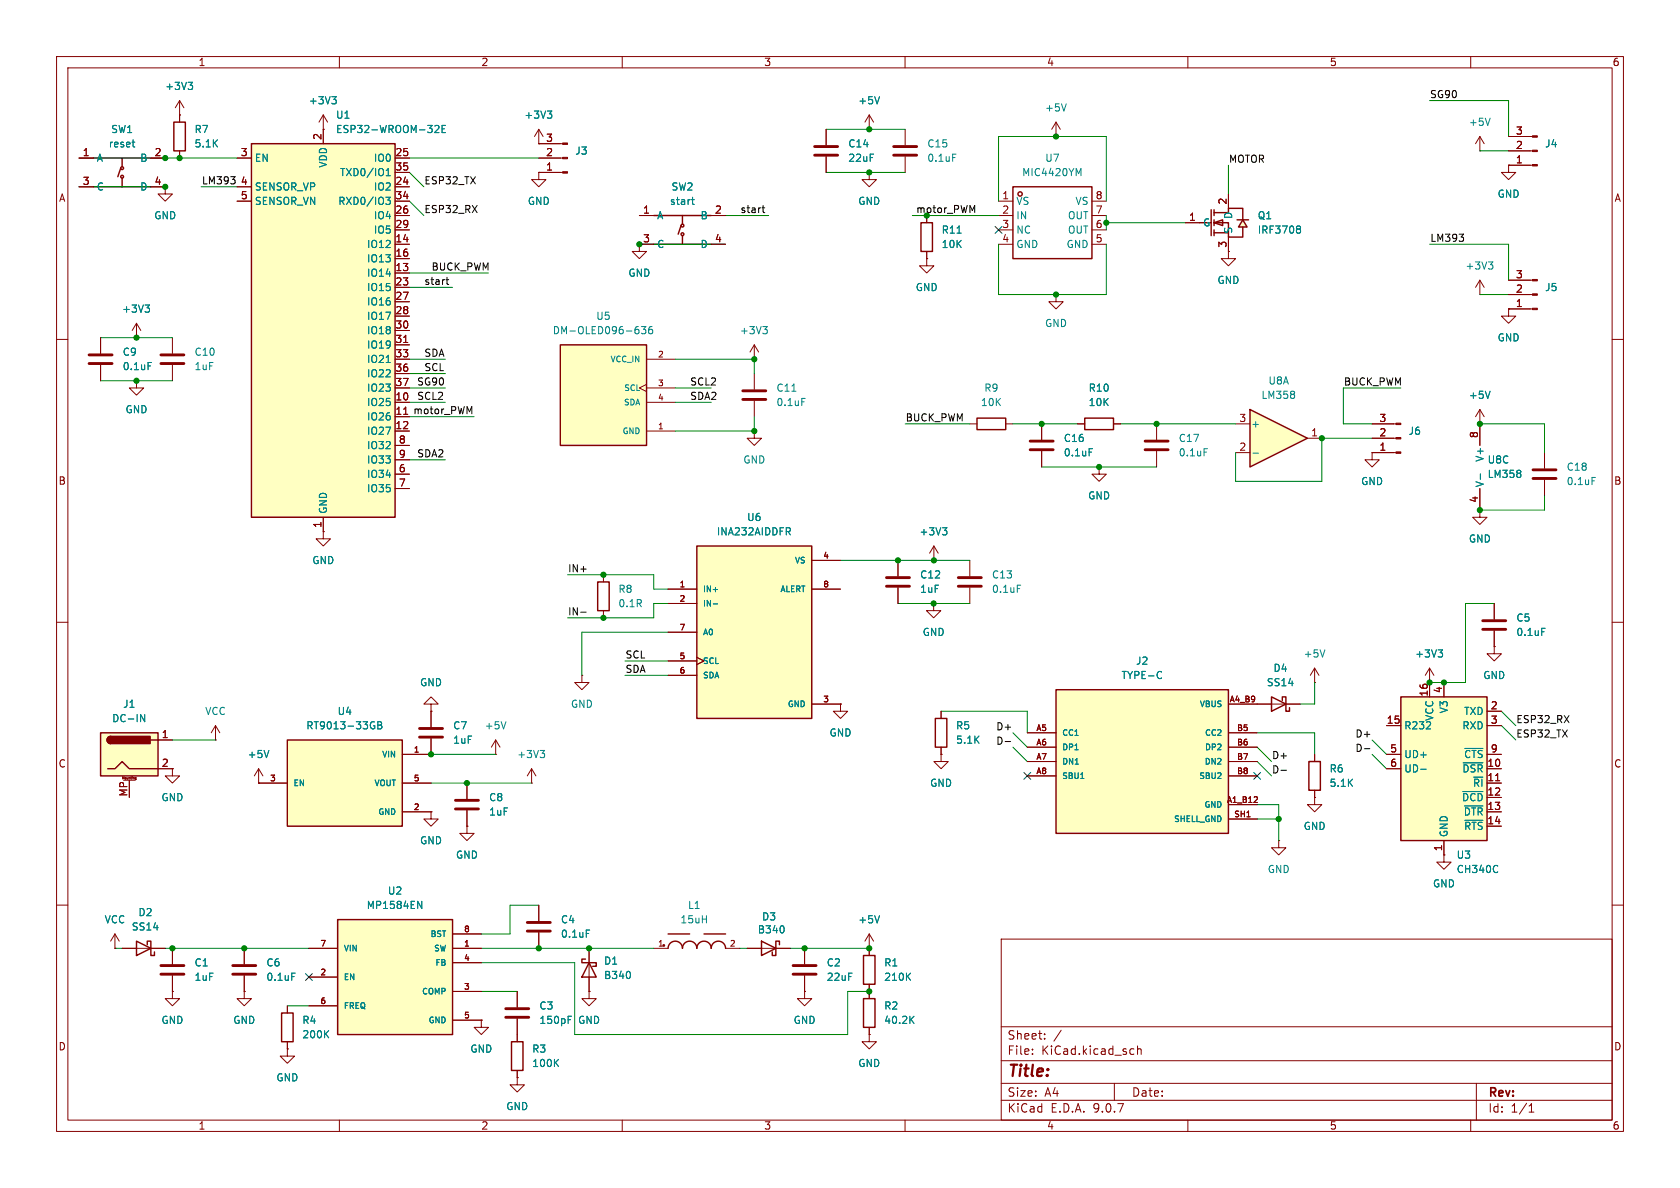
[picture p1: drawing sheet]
<svg xmlns="http://www.w3.org/2000/svg" width="297mm" height="210mm" viewBox="0 0 297 210" stroke-linecap="round" stroke-linejoin="round" font-family="sans-serif">
<path d="M0 0h297v210h-297z" fill="#fff" stroke="#fff" stroke-width=".18"/>
<g fill="none" stroke="#840000" stroke-width=".18">
<path d="M10 10h277v190h-277zM12 12h273v186h-273zM60 10v2M110 10v2M160 10v2M210 10v2M260 10v2M261.6 52.1h.1M261.6 49.5l-.7 1.3M261.6 49.5l.8 1.3M261.6 49.5v2.6M266.7 54.6v1.3h1.3l-1.3 1.3-1.3-1.3h1.3"/>
<path d="M266.7 54.6h.1M266.7 54.6h4.2M266.7 52.1h4.2M266.7 49.5h4.2M10 60h2M285 60h2M165.1 99.1h.1M165.1 96.5l-.8 1.3M165.1 96.5l.8 1.3M165.1 96.5v2.6M10 110h2M285 110h2"/>
<path d="M82.5 138.4v2.8M87.6 133.4h.1M87.6 130.8l-.7 1.3M87.6 130.8l.8 1.3M87.6 130.8v2.6M82.5 146.1v1.2h1.3l-1.3 1.3-1.2-1.3h1.2M82.5 146.1h.1M82.5 143.3v2.8M10 160h2M177 166h108v32h-108zM285 160h2M60 198v2"/>
<path d="M110 198v2M160 198v2M177 194.5h108M177 191.5h108M177 187.5h108M177 181.5h108M182.5 186.3v.1M182.5 185.5v.1M184.7 183.6v.1M184.7 182.8v.1M187.6 182.1l-1.3 2M197 191.5v3"/>
<path d="M200 185.4l.5 .1M200.5 186.3l-.5 .1M201.1 185.5l.2-.1 .4 .1v.9M201.1 184.9v1.5M210 198v2M260 198v2M261 191.5v6.5M270.3 196.6h.9M270.3 195.5l.4-.4v1.5"/>
</g>
<path d="M80.5 141.5h4.1M80.5 143h4.1" fill="none" stroke="#840000" stroke-width=".51"/>
<path d="M263.1 46.3h.8l-.4 .5M263.7 46.8l.2 .2v.3l-.2 .3M166.6 93.3h.8l-.4 .5M167.2 93.8l.2 .2v.3l-.2 .3M89.4 127.6l-.4 1.2" fill="none" stroke="#008484" stroke-width=".18"/>
<g fill="#840000" stroke="#840000" stroke-width=".18">
<path d="M270.9 54.5h.9v.2h-.9z"/>
<path d="M270.9 51.9h.9v.3h-.9z"/>
<path d="M270.9 49.4h.9v.3h-.9z"/>
</g>
<path d="M59.7 162.6h20.3v20.3h-20.3z" fill="#ffffc2"/>
<path d="M59.7 162.6h20.3v20.3h-20.3z" fill="none" stroke="#840000" stroke-width=".25"/>
<g fill="none" stroke="#840000" stroke-width=".18">
<path d="M204.5 74.9v2.8M204.5 79.8v2.8M194.3 82.6v1.2h1.3l-1.3 1.3-1.3-1.3h1.3M194.3 82.6h.1M54.6 167.6h5.1M54.6 172.7h5.1M54.6 177.8h5.1M80 167.6h5.1M80 165.1h5.1M80 170.2h5.1M80 175.3h5.1M80 180.3h5.1"/>
<path d="M85.1 180.3v1.3h1.3l-1.3 1.3-1.3-1.3h1.3M85.1 180.3h.1"/>
</g>
<path d="M212.9 79.3h.6M73.8 159.3l.8 1.3v-1.3" fill="none" stroke="#008484" stroke-width=".18"/>
<path d="M202.4 78h4.1M202.4 79.5h4.1" fill="none" stroke="#840000" stroke-width=".51"/>
<path d="M221 72.4l10.1 5.1-10.1 5.1z" fill="#ffffc2"/>
<path d="M221 72.4l10.1 5.1-10.1 5.1z" fill="none" stroke="#840000" stroke-width=".25"/>
<path d="M218.4 74.9h2.6M231.1 77.5h2.6M218.4 80h2.6" fill="none" stroke="#840000" stroke-width=".18"/>
<path d="M228.8 69.3v.3M228.8 69.8v.5M221.5 80.1h1" fill="none" stroke="#008484" stroke-width=".18"/>
<g fill="#ffffc2">
<path d="M214.6 39.4l1.5-.5v1z"/>
<path d="M219.7 38.9l.8 1.2h-1.5z"/>
</g>
<path d="M214.1 37.1v4.6M214.6 37.6h2.6v-.8h2.5v2.1M214.6 39.4l1.5-.5v1zM214.6 39.4h2.6v2.5h2.5v-1.8M214.6 37.1v1M214.6 38.9v1M218.7 38.9h2M219.7 38.9l.8 1.2h-1.5zM214.6 40.6v1.1M214.6 41.2h2.6" fill="none" stroke="#840000" stroke-width=".25"/>
<path d="M209.5 39.4h2.6M217.2 34.3v2.5M217.2 44.5v1.2h1.2l-1.2 1.3-1.3-1.3h1.3M217.2 44.5h.1M217.2 41.9v2.6M38.1 130.8h.1M38.1 128.3l-.8 1.2M38.1 128.3l.8 1.2M38.1 128.3v2.5" fill="none" stroke="#840000" stroke-width=".18"/>
<path d="M229.4 39.9h.3l.2 .3-.2 .3M229.4 40.5h.3M229.7 40.5l.2 .2v.3l-.1 .2h-.4" fill="none" stroke="#008484" stroke-width=".18"/>
<path d="M186.7 121.9h30.5v25.4h-30.5z" fill="#ffffc2"/>
<path d="M186.7 121.9h30.5v25.4h-30.5z" fill="none" stroke="#840000" stroke-width=".25"/>
<g fill="none" stroke="#840000" stroke-width=".18">
<path d="M181.6 129.5h5.1M181.6 132.1h5.1M181.6 134.6h5.1M181.6 137.2h5.1M217.2 129.5h5M217.2 132.1h5M217.2 134.6h5M217.2 137.2h5M217.2 124.5h5M217.2 142.2h5M217.2 144.8h5M221.7 141.9h.6"/>
<path d="M222.2 140.9v.4"/>
</g>
<path d="M205.1 118.7l.2 .1M205.3 119.8l-.2 .2M191 137.6h.6" fill="none" stroke="#008484" stroke-width=".18"/>
<path d="M17.8 129.5h10.1v7.7h-10.1z" fill="#ffffc2"/>
<path d="M172.7 73.9h5.1v2h-5.1zM191.8 73.9h5v2h-5zM17.8 129.5h10.1v7.7h-10.1zM19 135.9h1.3l1.3-1.3 1.3 1.3h5M19.6 130.2a.64 .64 0 0 0-.7 .6 .64 .64 0 0 0 .7 .6M26.7 130.8h1.2M165.4 127h2v5.1h-2zM231.4 134.6h2v5.1h-2zM24.1 166.4l2.6 1.2-2.6 1.3zM26 167v-.6h.7v2.5h.6v-.6M49.8 179.1h2v5.1h-2z" fill="none" stroke="#840000" stroke-width=".25"/>
<g fill="#840000" stroke="#840000" stroke-width=".25">
<path d="M19.1 130.4l.5-.2v1.2a.63 .63 0 0 1-.6-.3 .63 .63 0 0 1 .1-.7z"/>
<path d="M19.6 130.2h6.9v1.2h-6.9z"/>
</g>
<g fill="none" stroke="#840000" stroke-width=".18">
<path d="M29.2 33v1.3h1.3l-1.3 1.3-1.3-1.3h1.3M29.2 33h.1M261.6 26.7h.1M261.6 24.1l-.7 1.3M261.6 24.1l.8 1.3M261.6 24.1v2.6M266.7 29.2v1.3h1.3l-1.3 1.3-1.3-1.3h1.3M266.7 29.2h.1M266.7 29.2h4.2M266.7 26.7h4.2M266.7 24.1h4.2M171.4 74.9h1.3"/>
<path d="M177.8 74.9h1.3M184.1 74.9v2.8M184.1 79.8v2.8M190.5 74.9h1.3M196.8 74.9h1.3M261.6 74.9v3.8M158.7 99.1v2.8M171.4 99.1v2.8M261.6 90.2v1.2h1.3l-1.3 1.3-1.3-1.3h1.3M261.6 90.2h.1M261.6 86.4v3.8M273 80v2.8"/>
<path d="M273 84.8v2.8M158.7 103.9v2.8M165.1 106.7v1.3h1.2l-1.2 1.2-1.3-1.2h1.3M165.1 106.7h.1M171.4 103.9v2.8M21.7 137.7v-.4l.1 .3 .1-.3v.4M21.8 137.9h2.1M22.9 137.9v3.1M23.1 137.3v.4M23.4 137.3h.1M23.4 137.3v.1M24 137.7h-.1v-.2h.1v.3h-.1"/>
<path d="M27.9 130.8h2.6M27.9 135.9h2.6M30.5 135.9v1.3h1.2l-1.2 1.2-1.3-1.2h1.3M30.5 135.9h.1M45.7 138.4h.1M45.7 135.9l-.7 1.3M45.7 135.9l.8 1.3M45.7 135.9v2.5M148.6 124.5v1.2h1.3l-1.3 1.3-1.3-1.3h1.3M148.6 124.5h.1M166.4 133.4v1.2h1.2l-1.2 1.3-1.3-1.3h1.3M166.4 133.4h.1"/>
<path d="M166.4 125.7v1.3M166.4 132.1v1.3M232.4 133.4v1.2M232.4 139.7v1.3M232.4 141v1.2h1.3l-1.3 1.3-1.3-1.3h1.3M232.4 141h.1M20.3 167.6h.1M20.3 165.1l-.7 1.3M20.3 165.1l.8 1.3M20.3 165.1v2.5M21.6 167.6h7.6M43.2 175.3v1.2h1.2l-1.2 1.3-1.3-1.3h1.3"/>
<path d="M43.2 175.3h.1M43.2 167.6v2.8M43.2 172.5v2.8M50.8 177.8v1.3M50.8 185.4v1.3h1.3l-1.3 1.3-1.3-1.3h1.3M50.8 185.4h.1M50.8 184.2v1.2"/>
</g>
<path d="M263.4 20.9l-.4 1.3M192.5 79.3h.7M261.7 83.8v.9M268.8 83.3v.3M268.8 83.8v.5M281.4 84.4h.7M179.8 103.4h.7M24.9 126.3l.7 1.3v-1.3M47.5 132.7l-.4 1.2M51.6 172h.6M57.6 182.7l.5 .8M58.1 182.2l-.7 .7" fill="none" stroke="#008484" stroke-width=".18"/>
<path d="M182.1 78h4.1M182.1 79.5h4.1M271 83.1h4.1M271 84.6h4.1M156.7 102.1h4.1M156.7 103.6h4.1M169.4 102.1h4.1M169.4 103.6h4.1M41.1 170.7h4.1M41.1 172.2h4.1" fill="none" stroke="#840000" stroke-width=".51"/>
<g fill="#840000" stroke="#840000" stroke-width=".18">
<path d="M270.9 29.1h.9v.2h-.9z"/>
<path d="M270.9 26.5h.9v.3h-.9z"/>
<path d="M270.9 24h.9v.3h-.9z"/>
</g>
<path d="M50.8 130.8h20.3v15.3h-20.3z" fill="#ffffc2"/>
<path d="M50.8 130.8h20.3v15.3h-20.3z" fill="none" stroke="#840000" stroke-width=".25"/>
<path d="M45.7 138.4h5.1M71.1 138.4h5.1M71.1 133.4h5.1M71.1 143.5h5.1M255.3 151.1v1.3h1.2l-1.2 1.3-1.3-1.3h1.3M255.3 151.1h.1" fill="none" stroke="#840000" stroke-width=".18"/>
<path d="M65.9 127.6h.3M66 128.3h.3v.4l-.4 .1M66.8 127.6h.4l.3 .2-.3 .4 .3 .1v.3l-.2 .2h-.5zM66.8 128.2h.4" fill="none" stroke="#008484" stroke-width=".18"/>
<path d="M247.6 123.2h15.3v25.4h-15.3z" fill="#ffffc2"/>
<g fill="none" stroke="#840000" stroke-width=".25">
<path d="M16.5 27.9h10.2M16.5 33h10.2M21.3 29.7l-.5 1.5M21.6 27.9v1.6M21.6 31.5v1.5M224.8 123.2l2.5 1.3-2.5 1.2zM226.7 123.8v-.6h.6v2.5h.7v-.6M247.6 123.2h15.3v25.4h-15.3z"/>
<circle cx="21.6" cy="29.7" r=".25"/>
<circle cx="21.6" cy="31.2" r=".25"/>
</g>
<g fill="none" stroke="#840000" stroke-width=".18">
<path d="M14 27.9h2.5M14 33h2.5M26.7 27.9h2.5M26.7 33h2.5M95.2 25.4h.1M95.2 30.5v1.3h1.3l-1.3 1.2-1.2-1.2h1.2M95.2 30.5h.1M95.2 27.9h4.3M95.2 22.9l-.7 1.2M95.2 22.9l.8 1.2M95.2 22.9v2.5M95.2 30.5h4.3"/>
<path d="M95.2 25.4h4.3M17.8 59.7v2.8M24.1 59.7h.1M24.1 57.2l-.7 1.2M24.1 57.2l.8 1.2M24.1 57.2v2.5M17.8 64.5v2.8M261.6 74.9h.1M261.6 72.4l-.7 1.3M261.6 72.4l.8 1.3M261.6 72.4v2.5M232.4 118.1l-.8 1.3"/>
<path d="M232.4 118.1l.8 1.3M232.4 118.1v2.6M76.2 125.7v2.8M76.2 130.6v2.8M222.2 124.5h7.7M232.4 120.7h.1M245.1 128.3h2.5M245.1 133.4h2.5M245.1 135.9h2.5M252.7 120.7v2.5M255.3 120.7v2.5M262.9 128.3h2.5"/>
<path d="M262.9 133.4h2.5M262.9 135.9h2.5M262.9 125.7h2.5M262.9 138.4h2.5M264.4 138h.7M255.3 148.6v2.5M262.9 141h2.5M262.9 143.5h2.5M262.9 146.1h2.5M30.5 175.3v1.2h1.2l-1.2 1.3-1.3-1.3h1.3M30.5 175.3h.1M30.5 167.6v2.8"/>
<path d="M30.5 172.5v2.8"/>
</g>
<g fill="none" stroke="#008484" stroke-width=".18">
<path d="M96.8 19.6h.7l-.4 .5M23.3 25.1h.5M23.6 25.9l.2 .1M97.3 20.1l.2 .3v.3l-.2 .2M25.6 53.9h.8l-.4 .5M26.2 54.4l.2 .2v.3l-.2 .3M26.2 64.1h.6M263.4 69.2l-.4 1.2M234.2 114.9l-.4 1.2M251.2 136h.9M258.6 139.9h3.6M258.7 134.8h3.5"/>
<path d="M259 132.3h3.2M258.9 142.5h3.3M259 145h3.2M264.7 153l.1 .1M264.8 154.1l-.1 .1"/>
</g>
<path d="M15.7 62.7h4.1M15.7 64.3h4.1M74.2 128.8h4M74.2 130.3h4M28.4 170.7h4.1M28.4 172.2h4.1" fill="none" stroke="#840000" stroke-width=".51"/>
<g fill="#840000" stroke="#840000" stroke-width=".18">
<path d="M99.5 30.4h.8v.2h-.8z"/>
<path d="M99.5 27.8h.8v.3h-.8z"/>
<path d="M99.5 25.3h.8v.2h-.8z"/>
</g>
<path d="M44.4 25.4h25.4v66h-25.4z" fill="#ffffc2"/>
<g fill="none" stroke="#840000" stroke-width=".25">
<path d="M30.7 21.6h2.1v5.1h-2.1zM44.4 25.4h25.4v66h-25.4zM115.6 38.1h10.1M120.4 39.9l-.5 1.5M120.6 38.1v1.5M179.1 33h13.9v12.7h-13.9zM115.6 43.2h10.1M120.6 41.7v1.5M103.5 169.5h-.6v.7h2.5v.6h-.6M104.1 170.2l1.3 2.5h-2.5zM118.1 167.6a1.27 1.27 0 0 1 1.3-1.2 1.27 1.27 0 0 1 1.2 1.2 1.27 1.27 0 0 1 1.3-1.2 1.27 1.27 0 0 1 1.3 1.2 1.27 1.27 0 0 1 1.3-1.2 1.27 1.27 0 0 1 1.2 1.2 1.27 1.27 0 0 1 1.3-1.2 1.27 1.27 0 0 1 1.3 1.2M118.1 165.1h3.8"/>
<path d="M124.5 165.1h3.8M134.6 166.4l2.6 1.2-2.6 1.3zM137.8 167v-.6h-.6v2.5h-.7v-.6M152.7 168.9h2v5.1h-2zM152.7 176.5h2v5.1h-2zM90.4 184.2h2.1v5h-2.1z"/>
<circle cx="120.6" cy="39.9" r=".25"/>
<circle cx="180.3" cy="34.3" r=".38"/>
<circle cx="120.6" cy="41.4" r=".25"/>
<circle cx="117.3" cy="167.1" r=".13"/>
</g>
<g fill="none" stroke="#840000" stroke-width=".18">
<path d="M31.7 17.8v3.8M31.7 17.8l-.7 1.3M31.7 17.8l.8 1.3M31.7 20.3h.1M31.7 26.7v1.2M41.9 27.9h2.5M41.9 33h2.5M41.9 35.6h2.5M57.1 22.9h.1M57.1 20.3v5.1M57.1 20.3l-.7 1.3M57.1 20.3l.8 1.3"/>
<path d="M69.8 27.9h2.6M69.8 33h2.6M69.8 35.6h2.6M69.8 30.5h2.6M69.8 38.1h2.6M113 38.1h2.6M125.7 38.1h2.6M146 22.9v2.8M146 27.7v2.8M153.7 22.9h.1M153.7 20.3v2.6M153.7 20.3l-.8 1.3"/>
<path d="M153.7 20.3l.7 1.3M160 22.9v2.8M160 27.7v2.8M176.5 35.6h2.6M176.5 38.1h2.6M186.7 24.1h.1M186.7 21.6l-.8 1.3M186.7 21.6l.8 1.3M186.7 21.6v2.5M193 35.6h2.6M193 38.1h2.6M30.5 59.7v2.8"/>
<path d="M69.8 40.6h2.6M69.8 43.2h2.6M69.8 45.7h2.6M69.8 48.3h2.6M69.8 50.8h2.6M69.8 53.3h2.6M69.8 55.9h2.6M69.8 58.4h2.6M113 43.2v1.3h1.3l-1.3 1.2-1.2-1.2h1.2M113 43.2h.1M113 43.2h2.6M125.7 43.2h2.6"/>
<path d="M176.5 40.6h2.6M176.5 43.2h2.6M186.7 52.1v1.2h1.3l-1.3 1.3-1.3-1.3h1.3M186.7 52.1h.1M193 40.6h2.6M193 43.2h2.6M24.1 67.3v1.3h1.3l-1.3 1.3-1.2-1.3h1.2M24.1 67.3h.1M30.5 64.5v2.8M69.8 61h2.6M69.8 63.5h2.6M69.8 66h2.6"/>
<path d="M69.8 68.6h2.6M69.8 71.1h2.6M69.8 76.2h2.6M69.8 78.7h2.6M71.4 60.5h.7M57.1 94v1.3h1.3l-1.3 1.2-1.2-1.2h1.2M57.1 94h.1M57.1 91.4v2.6M69.8 81.3h2.6M69.8 83.8h2.6M69.8 86.4h2.6M252.7 118.1l-.7 1.3"/>
<path d="M252.7 118.1l.8 1.3M252.7 118.1v2.6M264.2 114.3v1.3h1.2l-1.2 1.2-1.3-1.2h1.3M264.2 114.3h.1M264.2 106.7v2.8M264.2 111.5v2.8M252.7 120.7h.1M226.1 148.6v1.3h1.2l-1.2 1.2-1.3-1.2h1.3M226.1 148.6h.1M91.4 175.3v2.8M95.2 160v2.8M95.2 164.8v2.8"/>
<path d="M104.1 175.3v1.2h1.3l-1.3 1.3-1.2-1.3h1.2M104.1 175.3h.1M104.1 167.6v7.7M115.6 167.6h2.5M128.3 167.6h2.5M132.1 167.6h7.6M142.2 175.3v1.2h1.3l-1.3 1.3-1.2-1.3h1.2M142.2 175.3h.1M142.2 167.6v2.8M142.2 172.5v2.8M153.7 167.6h.1M153.7 165.1l-.8 1.3"/>
<path d="M153.7 165.1l.7 1.3M153.7 165.1v3.8M153.7 174v2.5M91.4 190.5v1.3h1.3l-1.3 1.2-1.2-1.2h1.2M91.4 190.5h.1M91.4 180.1v4.1M91.4 189.2v1.3M153.7 182.9v1.3h1.2l-1.2 1.2-1.3-1.2h1.3M153.7 182.9h.1M153.7 181.6v1.3"/>
</g>
<g fill="none" stroke="#008484" stroke-width=".18">
<path d="M33.3 14.5h.7l-.4 .5M33.8 15l.2 .3v.3l-.2 .2M58.7 17.1h.7l-.4 .5M59.2 17.6l.2 .2v.3l-.2 .3M155.5 17.1l-.4 1.3M188.5 18.4l-.4 1.2M68.2 34.9h.8l-.4 .5 .3 .1v.5l-.1 .1h-.5M68.3 31.1h.7M68.3 30.2l.3-.4v1.3M76.9 22.3l.5-.1 .2 .3-.8 .9h.8M78.2 22.8h.4M78.8 22.2h-.6v1.2h.6"/>
<path d="M122.3 35.3h.4M122.4 34.9v1.1l.3 .1M168.4 27.2h.6M190.7 30.7l.4-.9v1.3M68.3 64.1h.7M254.2 114.9h.8l-.4 .5M254.8 115.4l.2 .2v.3l-.2 .2M272.6 111.1h.6M100.4 179.6h.6M103.6 164.4h.7M111.3 171.8l.1 .4-.1 .7M138.5 163.8l.1 .3-.1 .7"/>
<path d="M155.5 161.9l-.4 1.2M160.4 172.6l.6 .7M161 172l-.7 .8M161.6 179.6l-.7 .8M98.2 187.8l.5 .7M98.7 187.3l-.7 .7M100.4 180.3h.5M161 180.2l.6 .7"/>
</g>
<g fill="none" stroke="#840000" stroke-width=".51">
<path d="M144 25.9h4.1M144 27.4h4.1M158 25.9h4.1M158 27.4h4.1M28.4 62.7h4.1M28.4 64.3h4.1M262.1 109.7h4.1M262.1 111.3h4.1M89.4 178.3h4.1M89.4 179.8h4.1M93.2 163.1h4.1M93.2 164.6h4.1"/>
<path d="M140.2 170.7h4.1M140.2 172.2h4.1"/>
</g>
<path d="M99.1 61h15.2v17.7h-15.2z" fill="#ffffc2"/>
<path d="M162.8 39.4h2v5.1h-2zM99.1 61h15.2v17.7h-15.2z" fill="none" stroke="#840000" stroke-width=".25"/>
<g fill="none" stroke="#840000" stroke-width=".18">
<path d="M153.7 30.5v1.3h1.2l-1.2 1.2-1.3-1.2h1.3M153.7 30.5h.1M163.8 38.1v1.3M163.8 45.7v1.3h1.3l-1.3 1.3-1.2-1.3h1.2M163.8 45.7h.1M163.8 44.5v1.2M114.3 67.9l-1.3 .7 1.3 .6M114.3 63.5h5.1M114.3 68.6h5.1M114.3 71.1h5.1M114.3 76.2h5.1M102.9 119.4v1.3h1.2l-1.2 1.2-1.3-1.2h1.3"/>
<path d="M102.9 119.4h.1M76.2 124.5h1.3l-1.3-1.3-1.3 1.3h1.3v1.2M76.2 125.7h.1M76.2 143.5v1.3h1.3l-1.3 1.3-1.3-1.3h1.3M76.2 143.5h.1"/>
</g>
<path d="M112.6 57.7h.2M112.7 58.2l.3 .3v.3l-.3 .2M113.4 57.7h.8l-.4 .5 .3 .1v.6l-.2 .1-.5-.1M115.3 57.7l-.4 .1a.86 .86 0 0 0 0 1.2l.4-.1 .1-.4-.3-.3h-.2l-.2 .3M169.2 41.2h.7" fill="none" stroke="#008484" stroke-width=".18"/>
<path d="M123.2 96.5h20.3v30.5h-20.3z" fill="#ffffc2"/>
<path d="M123.2 96.5h20.3v30.5h-20.3zM105.7 102.9h2v5.1h-2z" fill="none" stroke="#840000" stroke-width=".25"/>
<g fill="none" stroke="#840000" stroke-width=".18">
<path d="M14 27.9h2.5M14 33h2.5M26.7 27.9h2.5M26.7 33h2.5M29.2 33h.1M31.7 20.3h.1M31.7 20.3v1.3M31.7 26.7v1.2M41.9 27.9h2.5M41.9 33h2.5M41.9 35.6h2.5M57.1 22.9h.1"/>
<path d="M57.1 22.9v2.5M69.8 27.9h2.6M69.8 33h2.6M69.8 30.5h2.6M69.8 35.6h2.6M69.8 38.1h2.6M95.2 25.4h.1M95.2 30.5h.1M95.2 27.9h3.9M95.2 30.5h3.9M95.2 25.4h3.9M113 38.1h2.6"/>
<path d="M125.7 38.1h2.6M146 22.9v2.8M146 27.7v2.8M153.7 22.9h.1M153.7 30.5h.1M163.8 38.1v1.3M209.5 39.4h2.6M217.2 34.3v2.5M266.7 29.2h.1M266.7 29.2h3.8M266.7 26.7h3.8M266.7 24.1h3.8"/>
<path d="M17.8 59.7v2.8M24.1 59.7h.1M69.8 40.6h2.6M69.8 43.2h2.6M69.8 45.7h2.6M69.8 48.3h2.6M69.8 50.8h2.6M69.8 53.3h2.6M69.8 55.9h2.6M69.8 58.4h2.6M113 43.2h.1M113 43.2h2.6"/>
<path d="M125.7 43.2h2.6M163.8 45.7h.1M163.8 44.5v1.2M217.2 44.5h.1M217.2 41.9v2.6M266.7 54.6h.1M266.7 54.6h3.8M266.7 52.1h3.8M266.7 49.5h3.8M17.8 64.5v2.8M24.1 67.3h.1M69.8 61h2.6"/>
<path d="M69.8 63.5h2.6M69.8 66h2.6M69.8 68.6h2.6M69.8 71.1h2.6M69.8 76.2h2.6M69.8 78.7h2.6M71.4 60.5h.7M133.3 63.5h.1M133.3 76.2v1.3h1.3l-1.3 1.2-1.2-1.2h1.2M133.3 76.2h.1M133.3 61l-.7 1.2M133.3 61l.8 1.2"/>
<path d="M133.3 61v2.5M133.3 66v2.8M133.3 70.9v2.8M184.1 74.9v2.8M184.1 79.8v2.8M190.5 74.9h1.3M196.8 74.9h1.3M242.6 77.5h4.2M242.6 74.9h4.2M261.6 74.9h.1M261.6 74.9v3.8M57.1 94h.1"/>
<path d="M57.1 91.4v2.6M69.8 81.3h2.6M69.8 83.8h2.6M69.8 86.4h2.6M143.5 99.1h5.1M158.7 99.1v2.8M165.1 99.1h.1M194.3 82.6h.1M242.6 80v1.3h1.2l-1.2 1.3-1.3-1.3h1.3M242.6 80h.1M242.6 80h4.2M261.6 90.2h.1"/>
<path d="M261.6 86.4v3.8M106.7 101.6v1.3M106.7 108v1.2M118.1 104.1h5.1M118.1 106.7h5.1M118.1 111.8h5.1M118.1 116.8h5.1M118.1 119.4h5.1M123.2 116.2l1.3 .6-1.3 .7M143.5 104.1h5.1M158.7 103.9v2.8M165.1 106.7h.1"/>
<path d="M264.2 114.3h.1M264.2 106.7v2.8M264.2 111.5v2.8M22.9 137.9v3.1M27.9 135.9h2.6M27.9 130.8h2.6M30.5 135.9h.1M45.7 138.4h.1M45.7 138.4h5.1M71.1 138.4h5.1M76.2 125.7h.1M76.2 130.6v2.8h-5.1"/>
<path d="M76.2 125.7v2.8M82.5 138.4v2.8M94 138.4h.1M94 135.9l-.8 1.3M94 135.9l.7 1.3M94 135.9v2.5M143.5 124.5h5.1M148.6 124.5h.1M166.4 133.4h.1M166.4 125.7v1.3M166.4 132.1v1.3M181.6 129.5h5.1"/>
<path d="M181.6 132.1h5.1M181.6 134.6h5.1M181.6 137.2h5.1M217.2 124.5h7.6M217.2 129.5h5M217.2 132.1h5M217.2 134.6h5M217.2 137.2h5M227.3 124.5h2.6M232.4 133.4v1.2M232.4 139.7v1.3M245.1 128.3h2.5"/>
<path d="M245.1 133.4h2.5M245.1 135.9h2.5M252.7 120.7h.1M252.7 120.7v2.5M255.3 120.7v2.5M262.9 128.3h2.5M262.9 133.4h2.5M262.9 135.9h2.5M262.9 125.7h2.5M262.9 138.4h2.5M264.4 138h.7M71.1 143.5h5.1"/>
<path d="M76.2 143.5h.1M82.5 146.1h.1M82.5 143.3v2.8M217.2 142.2h5M217.2 144.8h5M221.7 141.9h.6M222.2 140.9v.4M232.4 141h.1M255.3 151.1h.1M255.3 148.6v2.5M262.9 141h2.5M262.9 143.5h2.5"/>
<path d="M262.9 146.1h2.5M20.3 167.6h.1M21.6 167.6h2.5M26.7 167.6h2.5M30.5 175.3h.1M30.5 167.6v2.8M30.5 172.5v2.8M43.2 175.3h.1M43.2 167.6v2.8M43.2 172.5v2.8M50.8 177.8v1.3M54.6 167.6h5.1"/>
<path d="M54.6 172.7h5.1M54.6 177.8h5.1M80 167.6h5.1M80 165.1h5.1M80 170.2h5.1M80 175.3h5.1M91.4 175.3v2.8M95.2 160v2.8M95.2 164.8v2.8M104.1 175.3h.1M104.1 167.6v2.6M104.1 172.7v2.6"/>
<path d="M132.1 167.6h2.5M137.2 167.6h2.5M142.2 175.3h.1M142.2 167.6v2.8M142.2 172.5v2.8M153.7 167.6h.1M153.7 167.6v1.3M153.7 174v2.5M50.8 185.4h.1M50.8 184.2v1.2M80 180.3h5.1M85.1 180.3h.1"/>
<path d="M91.4 190.5h.1M91.4 180.1v4.1M91.4 189.2v1.3M153.7 182.9h.1M153.7 181.6v1.3"/>
</g>
<g fill="none" stroke="#008484" stroke-width=".18">
<path d="M33.3 14.5h.7l-.4 .5M33.8 15l.2 .3v.3l-.2 .2M58.7 17.1h.7l-.4 .5M59.2 17.6l.2 .2v.3l-.2 .3M96.8 19.6h.7l-.4 .5M155.5 17.1l-.4 1.3M23.3 25.1h.5M23.6 25.9l.2 .1M68.2 34.9h.8l-.4 .5 .3 .1v.5l-.1 .1h-.5M68.3 31.1h.7M68.3 30.2l.3-.4v1.3M76.9 22.3l.5-.1 .2 .3-.8 .9h.8"/>
<path d="M78.2 22.8h.4M78.8 22.2h-.6v1.2h.6M97.3 20.1l.2 .3v.3l-.2 .2M122.3 35.3h.4M122.4 34.9v1.1l.3 .1M229.4 39.9h.3l.2 .3-.2 .3M25.6 53.9h.8l-.4 .5M26.2 54.4l.2 .2v.3l-.2 .3M134.9 57.7h.7l-.4 .5M135.4 58.2l.2 .3v.3l-.2 .2M169.2 41.2h.7M229.4 40.5h.3"/>
<path d="M229.7 40.5l.2 .2v.3l-.1 .2h-.4M26.2 64.1h.6M68.3 64.1h.7M140 69.2h.7M141.7 70.4h.7M192.5 79.3h.7M263.4 69.2l-.4 1.2M139.3 94l.4 .6M139.6 93.4l.1 .1-.1 .4M166.6 93.3h.8l-.4 .5M167.2 93.8l.2 .2v.3l-.2 .3M261.7 83.8v.9"/>
<path d="M268.8 83.3v.3M268.8 83.8v.5M126.1 106.8h.8M205.1 118.7l.2 .1M205.3 119.8l-.2 .2M254.2 114.9h.8l-.4 .5M254.8 115.4l.2 .2v.3l-.2 .2M272.6 111.1h.6M24.9 126.3l.7 1.3v-1.3M47.5 132.7l-.4 1.2M65.9 127.6h.3M66 128.3h.3v.4l-.4 .1"/>
<path d="M66.8 127.6h.4l.3 .2-.3 .4 .3 .1v.3l-.2 .2h-.5zM66.8 128.2h.4M95.5 132.7h.8l-.4 .4M96 133.1l.3 .3v.3l-.3 .2M191 137.6h.6M251.2 136h.9M258.6 139.9h3.6M258.7 134.8h3.5M259 132.3h3.2M73.8 159.3l.8 1.3v-1.3M258.9 142.5h3.3M259 145h3.2"/>
<path d="M264.7 153l.1 .1M264.8 154.1l-.1 .1M51.6 172h.6M100.4 179.6h.6M103.6 164.4h.7M111.3 171.8l.1 .4-.1 .7M138.5 163.8l.1 .3-.1 .7M155.5 161.9l-.4 1.2M160.4 172.6l.6 .7M161 172l-.7 .8M161.6 179.6l-.7 .8M57.6 182.7l.5 .8"/>
<path d="M58.1 182.2l-.7 .7M98.2 187.8l.5 .7M98.7 187.3l-.7 .7M100.4 180.3h.5M161 180.2l.6 .7"/>
</g>
<path d="M131.3 69.1h4.1M131.3 70.6h4.1" fill="none" stroke="#840000" stroke-width=".51"/>
<g fill="#840000" stroke="#840000" stroke-width=".18">
<path d="M246.8 79.9h.8v.2h-.8z"/>
<path d="M246.8 77.3h.8v.3h-.8z"/>
<path d="M246.8 74.8h.8v.3h-.8z"/>
</g>
<g fill="none" stroke="#000" stroke-width=".18">
<path d="M40.8 31.2h.8l-.5 .5M41.5 31.8v.6M134.7 36.7h.5M134.9 36.3v1.1l.3 .2M171.9 37.2l.4-.9v1.3M78.8 49.4h.5M79 49v1.1l.3 .2M258 41.4h.7l-.4 .5M258.7 42v.5M83 72.8l.4-.9v1.2M102.7 108.2h.9M177.7 131.1h1"/>
<path d="M226.5 136.2h.9M241.2 132.4h1"/>
</g>
<g fill="none" stroke="#008400" stroke-width=".18">
<path d="M252.7 17.8h14v6.3M14 33h15.2M14 27.9h27.9M35.6 33h6.3M72.4 27.9h22.8M72.4 35.6l2.5 2.5M72.4 30.5l2.5 2.5M128.3 38.1h7.6M146 22.9h14M146 30.5h14M161.3 38.1h15.2M176.5 35.6v-11.5h19.1v11.5"/>
<path d="M195.6 38.1v2.5M195.6 39.4h13.9M217.2 29.2v5.1M261.6 26.7h5.1M17.8 59.7h12.7M72.4 48.3h14M72.4 50.8h7.6M113 43.2h15.3M176.5 43.2v8.9h19.1v-8.9M252.7 43.2h14v6.3M261.6 52.1h5.1M17.8 67.3h12.7"/>
<path d="M72.4 68.6h6.3M72.4 71.1h6.3M72.4 73.7h11.4M72.4 63.5h6.3M72.4 66h6.3M119.4 63.5h13.9v2.5M119.4 68.6h6.3M119.4 71.1h6.3M133.3 73.7v2.5h-13.9M160 74.9h11.4M179.1 74.9h11.4M198.1 74.9h20.3"/>
<path d="M242.6 77.5h-8.9v7.6h-15.3v-5.1M247.6 68.6h-10.1v6.3h5.1M261.6 74.9h11.4v5.1M72.4 81.3h6.3M148.6 99.1h22.8M184.1 82.6h20.4M273 87.6v2.6h-11.4M100.3 101.6h15.3v2.5h2.5M110.5 119.4h7.6M110.5 116.8h7.6M118.1 106.7h-2.5v2.5h-15.3M118.1 111.8h-15.2v7.6"/>
<path d="M158.7 106.7h12.7M264.2 106.7h-5.1v14h-6.4M30.5 130.8h7.6M76.2 133.4h11.4M76.2 138.4h17.8M166.4 125.7h15.2v3.8M179.1 132.1l2.5 2.5M179.1 129.5l2.5 2.6M222.2 129.5h10.2v3.9M222.2 134.6l2.6 2.6M222.2 132.1l2.6 2.5M232.4 120.7v3.8h-2.5"/>
<path d="M242.6 130.8l2.5 2.6M242.6 133.4l2.5 2.5M265.4 128.3l2.6 2.5M265.4 125.7l2.6 2.6M222.2 142.2h3.9v6.4M222.2 144.8h3.9M20.3 167.6h1.3M29.2 167.6h25.4M50.8 177.8h3.8M85.1 175.3h6.3M85.1 170.2h16.5v12.7h48.3v-7.6h3.8M85.1 167.6h30.5"/>
<path d="M95.2 160h-5v5.1h-5.1M130.8 167.6h1.3M139.7 167.6h14"/>
</g>
<path d="M175.9 40l1.2 1.2M177.1 40l-1.2 1.2M181 136.6l1.2 1.2M182.2 136.6l-1.2 1.2M221.6 136.6l1.3 1.2M222.9 136.6l-1.3 1.2M54 172.1l1.2 1.2M55.2 172.1l-1.2 1.2" fill="none" stroke="#000084" stroke-width=".18"/>
<g fill="#008400" stroke="#008400" stroke-width=".18">
<circle cx="165.1" cy="99.1" r=".46"/>
<circle cx="158.7" cy="99.1" r=".46"/>
<circle cx="204.5" cy="74.9" r=".46"/>
<circle cx="133.3" cy="76.2" r=".46"/>
<circle cx="133.3" cy="63.5" r=".46"/>
<circle cx="165.1" cy="106.7" r=".46"/>
<circle cx="184.1" cy="74.9" r=".46"/>
<circle cx="194.3" cy="82.6" r=".46"/>
<circle cx="226.1" cy="144.8" r=".46"/>
<circle cx="252.7" cy="120.7" r=".46"/>
<circle cx="255.3" cy="120.7" r=".46"/>
<circle cx="186.7" cy="24.1" r=".46"/>
<circle cx="186.7" cy="52.1" r=".46"/>
<circle cx="153.7" cy="30.5" r=".46"/>
<circle cx="153.7" cy="22.9" r=".46"/>
<circle cx="195.6" cy="39.4" r=".46"/>
<circle cx="233.7" cy="77.5" r=".46"/>
<circle cx="261.6" cy="90.2" r=".46"/>
<circle cx="261.6" cy="74.9" r=".46"/>
<circle cx="29.2" cy="33" r=".46"/>
<circle cx="29.2" cy="27.9" r=".46"/>
<circle cx="24.1" cy="59.7" r=".46"/>
<circle cx="31.7" cy="27.9" r=".46"/>
<circle cx="24.1" cy="67.3" r=".46"/>
<circle cx="142.2" cy="167.6" r=".46"/>
<circle cx="153.7" cy="167.6" r=".46"/>
<circle cx="153.7" cy="175.3" r=".46"/>
<circle cx="113" cy="43.2" r=".46"/>
<circle cx="106.7" cy="109.2" r=".46"/>
<circle cx="106.7" cy="101.6" r=".46"/>
<circle cx="104.1" cy="167.6" r=".46"/>
<circle cx="95.2" cy="167.6" r=".46"/>
<circle cx="43.2" cy="167.6" r=".46"/>
<circle cx="76.2" cy="133.4" r=".46"/>
<circle cx="82.5" cy="138.4" r=".46"/>
<circle cx="30.5" cy="167.6" r=".46"/>
</g>
<text font-size="2.8" fill="#840000" x="178" y="190.9">Title:</text>
<g font-size="2.1" fill="#840000">
<text x="178" y="184">Sheet:</text>
<text x="178" y="186.7">File:</text>
<text x="184.1" y="186.7">KiCad.kicad_sch</text>
<text x="178" y="196.9">KiCad</text>
<text x="178" y="194.1">Size:</text>
<text x="184.7" y="194.1">A4</text>
<text x="185.7" y="196.9">E.D.A.</text>
<text x="193.3" y="196.9">9.0.7</text>
<text x="200" y="194.1">Date:</text>
<text x="263" y="194.3">Rev:</text>
<text x="263" y="196.9">Id:</text>
<text x="267.1" y="196.9">1/1</text>
</g>
<g font-size="1.8" fill="#840000">
<text x="35" y="11.9">1</text>
<text x="85" y="11.9">2</text>
<text x="135" y="11.9">3</text>
<text x="185" y="11.9">4</text>
<text x="235" y="11.9">5</text>
<text x="285" y="11.9">6</text>
<text x="267.9" y="23.9">3</text>
<text x="14.5" y="27.7">1</text>
<text x="27.2" y="27.7">2</text>
<text x="42.5" y="27.7">3</text>
<text x="56.9" y="24.8" transform="rotate(-90 56.9 24.8)">2</text>
<text x="69.8" y="27.7">25</text>
<text x="96.4" y="27.7">2</text>
<text x="96.4" y="25.1">3</text>
<text x="267.9" y="29">1</text>
<text x="267.9" y="26.4">2</text>
<text x="10.3" y="35.9">A</text>
<text x="14.5" y="32.8">3</text>
<text x="27.2" y="32.8">4</text>
<text x="42.5" y="32.8">4</text>
<text x="42.5" y="35.3">5</text>
<text x="69.8" y="30.2">35</text>
<text x="69.8" y="32.8">24</text>
<text x="69.8" y="35.3">34</text>
<text x="96.4" y="30.2">1</text>
<text x="177.1" y="35.3">1</text>
<text x="193.6" y="35.3">8</text>
<text x="285.3" y="35.9">A</text>
<text x="69.8" y="37.8">26</text>
<text x="69.8" y="40.4">29</text>
<text x="113.6" y="37.8">1</text>
<text x="126.3" y="37.8">2</text>
<text x="177.1" y="37.8">2</text>
<text x="177.1" y="40.4">3</text>
<text x="193.6" y="37.8">7</text>
<text x="193.6" y="40.4">6</text>
<text x="210.1" y="39.1">1</text>
<text x="216.9" y="36.3" transform="rotate(-90 216.9 36.3)">2</text>
<text x="69.8" y="42.9">14</text>
<text x="69.8" y="45.5">16</text>
<text x="113.6" y="42.9">3</text>
<text x="126.3" y="42.9">4</text>
<text x="177.1" y="42.9">4</text>
<text x="193.6" y="42.9">5</text>
<text x="216.9" y="43.9" transform="rotate(-90 216.9 43.9)">3</text>
<text x="69.8" y="48">13</text>
<text x="69.8" y="50.5">23</text>
<text x="69.8" y="53.1">27</text>
<text x="267.9" y="51.8">2</text>
<text x="267.9" y="49.3">3</text>
<text x="69.8" y="55.6">28</text>
<text x="69.8" y="58.2">30</text>
<text x="267.9" y="54.4">1</text>
<text x="69.8" y="60.7">31</text>
<text x="69.8" y="63.2">33</text>
<text x="69.8" y="65.8">36</text>
<text x="69.8" y="68.3">37</text>
<text x="69.8" y="70.9">10</text>
<text x="69.8" y="73.4">11 motor_PWM</text>
<text x="69.8" y="75.9">12</text>
<text x="69.8" y="73.4">11</text>
<text x="219" y="74.7">3</text>
<text x="231.7" y="77.2">1</text>
<text x="243.8" y="77.2">2</text>
<text x="243.8" y="74.7">3</text>
<text x="261.4" y="77.5" transform="rotate(-90 261.4 77.5)">8</text>
<text x="70.4" y="78.5">8</text>
<text x="70.4" y="81">9</text>
<text x="70.4" y="83.6">6</text>
<text x="219" y="79.8">2</text>
<text x="243.8" y="79.8">1</text>
<text x="10.3" y="85.9">B</text>
<text x="70.4" y="86.1">7</text>
<text x="261.4" y="89" transform="rotate(-90 261.4 89)">4</text>
<text x="285.3" y="85.9">B</text>
<text x="56.9" y="93.4" transform="rotate(-90 56.9 93.4)">1</text>
<text x="252.5" y="123.2" transform="rotate(-90 252.5 123.2)">16</text>
<text x="255" y="122.6" transform="rotate(-90 255 122.6)">4</text>
<text x="263.5" y="125.5">2</text>
<text x="28.5" y="130.6">1</text>
<text x="245.1" y="128">15</text>
<text x="263.5" y="128">3</text>
<text x="10.3" y="135.9">C</text>
<text x="28.5" y="135.6">2</text>
<text x="245.7" y="133.1">5</text>
<text x="245.7" y="135.6">6</text>
<text x="262.8" y="135.6">10</text>
<text x="263.5" y="133.1">9</text>
<text x="285.3" y="135.9">C</text>
<text x="22.6" y="140.9" transform="rotate(-90 22.6 140.9)">MP</text>
<text x="262.8" y="138.2">11</text>
<text x="262.8" y="140.7">12</text>
<text x="262.8" y="143.3">13</text>
<text x="262.8" y="145.8">14</text>
<text x="255" y="150.6" transform="rotate(-90 255 150.6)">1</text>
<text x="10.3" y="185.9">D</text>
<text x="285.3" y="185.9">D</text>
<text x="35" y="199.9">1</text>
<text x="85" y="199.9">2</text>
<text x="135" y="199.9">3</text>
<text x="185" y="199.9">4</text>
<text x="235" y="199.9">5</text>
<text x="285" y="199.9">6</text>
</g>
<g font-size="1.8" fill="#008484">
<text x="29.1" y="16.1">+3V3</text>
<text x="19.6" y="23.7">SW1</text>
<text x="34.3" y="23.7">R7</text>
<text x="54.5" y="18.6">+3V3</text>
<text x="59.3" y="23.7">ESP32-WROOM-32E</text>
<text x="59.3" y="21.2">U1</text>
<text x="92.6" y="21.2">+3V3</text>
<text x="151.6" y="18.6">+5V</text>
<text x="184.7" y="19.9">+5V</text>
<text x="259.6" y="22.5">+5V</text>
<text x="17" y="28.8">A</text>
<text x="19.1" y="26.3">reset</text>
<text x="24.7" y="28.8">B</text>
<text x="34.3" y="26.3">5.1K</text>
<text x="45" y="28.8">EN</text>
<text x="58" y="29.7" transform="rotate(-90 58 29.7)">VDD</text>
<text x="66" y="28.8">IO0</text>
<text x="101.6" y="27.5">J3</text>
<text x="149.9" y="26.3">C14</text>
<text x="149.9" y="28.8">22uF</text>
<text x="163.8" y="26.3">C15</text>
<text x="163.8" y="28.8">0.1uF</text>
<text x="184.7" y="28.8">U7</text>
<text x="273.1" y="26.3">J4</text>
<text x="17" y="33.9">C</text>
<text x="24.7" y="33.9">D</text>
<text x="45" y="33.9">SENSOR_VP</text>
<text x="60" y="31.3">TXD0/IO1</text>
<text x="66" y="33.9">IO2</text>
<text x="118.6" y="33.9">SW2</text>
<text x="180.6" y="31.3">MIC4420YM</text>
<text x="264.7" y="35.2">GND</text>
<text x="27.2" y="39">GND</text>
<text x="45" y="36.4">SENSOR_VN</text>
<text x="59.7" y="36.4">RXD0/IO3</text>
<text x="66" y="39">IO4</text>
<text x="66" y="41.5">IO5</text>
<text x="93.2" y="36.4">GND</text>
<text x="116.1" y="39">A</text>
<text x="118.3" y="36.4">start</text>
<text x="123.7" y="39">B</text>
<text x="151.6" y="36.4">GND</text>
<text x="166.4" y="41.5">R11</text>
<text x="179.6" y="36.4">VS</text>
<text x="179.6" y="39">IN</text>
<text x="179.6" y="41.5">NC</text>
<text x="188.7" y="39">OUT</text>
<text x="188.7" y="41.5">OUT</text>
<text x="190" y="36.4">VS</text>
<text x="212.6" y="40.2">G</text>
<text x="218" y="41.4" transform="rotate(-90 218 41.4)">S</text>
<text x="218" y="38.8" transform="rotate(-90 218 38.8)">D</text>
<text x="222.3" y="39">Q1</text>
<text x="222.3" y="41.5">IRF3708</text>
<text x="64.8" y="44">IO12</text>
<text x="64.8" y="46.6">IO13</text>
<text x="116.1" y="44">C</text>
<text x="123.7" y="44">D</text>
<text x="166.4" y="44">10K</text>
<text x="179.6" y="44">GND</text>
<text x="188.5" y="44">GND</text>
<text x="259" y="47.9">+3V3</text>
<text x="64.8" y="49.1">IO14</text>
<text x="64.8" y="51.7">IO15</text>
<text x="111" y="49.1">GND</text>
<text x="161.8" y="51.7">GND</text>
<text x="215.1" y="50.4">GND</text>
<text x="273.1" y="51.7">J5</text>
<text x="21.5" y="55.5">+3V3</text>
<text x="64.8" y="54.2">IO16</text>
<text x="64.8" y="56.7">IO17</text>
<text x="64.8" y="59.3">IO18</text>
<text x="97.6" y="59.3">DM-OLED096-636</text>
<text x="105.3" y="56.7">U5</text>
<text x="130.7" y="59.3">+3V3</text>
<text x="184.7" y="58">GND</text>
<text x="21.6" y="63.1">C9</text>
<text x="21.6" y="65.6">0.1uF</text>
<text x="34.3" y="65.6">1uF</text>
<text x="34.3" y="63.1">C10</text>
<text x="64.8" y="61.8">IO19</text>
<text x="64.8" y="64.4">IO21</text>
<text x="264.7" y="60.6">GND</text>
<text x="64.8" y="66.9">IO22</text>
<text x="64.8" y="69.4">IO23</text>
<text x="64.8" y="72">IO25</text>
<text x="137.2" y="69.4">C11</text>
<text x="137.2" y="72">0.1uF</text>
<text x="173.3" y="72">10K</text>
<text x="173.9" y="69.4">R9</text>
<text x="192.4" y="69.4">R10</text>
<text x="192.4" y="72">10K</text>
<text x="222.9" y="70.7">LM358</text>
<text x="224.1" y="68.2">U8A</text>
<text x="259.6" y="70.7">+5V</text>
<text x="22.1" y="73.3">GND</text>
<text x="64.8" y="74.5">IO26</text>
<text x="64.8" y="77.1">IO27</text>
<text x="221.1" y="75.8">+</text>
<text x="248.9" y="77.1">J6</text>
<text x="64.8" y="79.6">IO32</text>
<text x="64.8" y="82.1">IO33</text>
<text x="131.3" y="82.1">GND</text>
<text x="188" y="78.3">C16</text>
<text x="188" y="80.9">0.1uF</text>
<text x="208.3" y="78.3">C17</text>
<text x="208.3" y="80.9">0.1uF</text>
<text x="262.5" y="81.7" transform="rotate(-90 262.5 81.7)">V+</text>
<text x="262.9" y="82.1">U8C</text>
<text x="276.9" y="83.4">C18</text>
<text x="64.8" y="84.7">IO34</text>
<text x="64.8" y="87.2">IO35</text>
<text x="192.3" y="88.5">GND</text>
<text x="240.5" y="86">GND</text>
<text x="262.5" y="86.2" transform="rotate(-90 262.5 86.2)">V-</text>
<text x="262.9" y="84.7">LM358</text>
<text x="276.9" y="86">0.1uF</text>
<text x="58" y="90.9" transform="rotate(-90 58 90.9)">GND</text>
<text x="126.6" y="94.8">INA232AIDDFR</text>
<text x="132" y="92.3">U6</text>
<text x="162.5" y="94.8">+3V3</text>
<text x="55.1" y="99.9">GND</text>
<text x="259.6" y="96.1">GND</text>
<text x="109.2" y="105">R8</text>
<text x="109.2" y="107.5">0.1R</text>
<text x="162.6" y="105">1uF</text>
<text x="162.6" y="102.5">C12</text>
<text x="175.3" y="102.5">C13</text>
<text x="175.3" y="105">0.1uF</text>
<text x="163" y="112.6">GND</text>
<text x="268" y="110.1">C5</text>
<text x="268" y="112.6">0.1uF</text>
<text x="200.7" y="117.7">J2</text>
<text x="225" y="119">D4</text>
<text x="230.4" y="116.4">+5V</text>
<text x="250.1" y="116.4">+3V3</text>
<text x="21.7" y="125.3">J1</text>
<text x="74.2" y="121.5">GND</text>
<text x="100.8" y="125.3">GND</text>
<text x="198.2" y="120.2">TYPE-C</text>
<text x="223.9" y="121.5">SS14</text>
<text x="262.1" y="120.2">GND</text>
<text x="19.7" y="127.9">DC-IN</text>
<text x="36.2" y="126.6">VCC</text>
<text x="54.1" y="129.1">RT9013-33GB</text>
<text x="59.6" y="126.6">U4</text>
<text x="80" y="129.1">C7</text>
<text x="80" y="131.7">1uF</text>
<text x="85.6" y="129.1">+5V</text>
<text x="146.6" y="130.4">GND</text>
<text x="168.9" y="129.1">R5</text>
<text x="168.9" y="131.7">5.1K</text>
<text x="248.2" y="129.1">R232</text>
<text x="253.6" y="127.5" transform="rotate(-90 253.6 127.5)">VCC</text>
<text x="256.1" y="126.2" transform="rotate(-90 256.1 126.2)">V3</text>
<text x="258.4" y="129.1">RXD</text>
<text x="258.7" y="126.6">TXD</text>
<text x="43.7" y="134.2">+5V</text>
<text x="91.3" y="134.2">+3V3</text>
<text x="235" y="136.8">R6</text>
<text x="248.2" y="134.2">UD+</text>
<text x="248.2" y="136.8">UD-</text>
<text x="258.4" y="136.8">~{DSR}</text>
<text x="258.7" y="134.2">~{CTS}</text>
<text x="28.4" y="141.8">GND</text>
<text x="86.4" y="141.8">C8</text>
<text x="164.3" y="139.3">GND</text>
<text x="235" y="139.3">5.1K</text>
<text x="258.4" y="141.8">~{DCD}</text>
<text x="260.3" y="139.3">~{RI}</text>
<text x="74.2" y="149.5">GND</text>
<text x="86.4" y="144.4">1uF</text>
<text x="230.4" y="146.9">GND</text>
<text x="256.1" y="148.1" transform="rotate(-90 256.1 148.1)">GND</text>
<text x="258.7" y="144.4">~{DTR}</text>
<text x="258.7" y="146.9">~{RTS}</text>
<text x="80.5" y="152">GND</text>
<text x="224" y="154.5">GND</text>
<text x="257.4" y="152">U3</text>
<text x="257.4" y="154.5">CH340C</text>
<text x="64.7" y="160.9">MP1584EN</text>
<text x="68.5" y="158.3">U2</text>
<text x="121.5" y="160.9">L1</text>
<text x="253.2" y="157.1">GND</text>
<text x="18.4" y="163.4">VCC</text>
<text x="23.2" y="164.7">SS14</text>
<text x="24.4" y="162.2">D2</text>
<text x="99.1" y="163.4">C4</text>
<text x="99.1" y="166">0.1uF</text>
<text x="120.2" y="163.4">15uH</text>
<text x="133.9" y="165.2">B340</text>
<text x="134.6" y="162.9">D3</text>
<text x="151.6" y="163.4">+5V</text>
<text x="34.3" y="171">C1</text>
<text x="34.3" y="173.6">1uF</text>
<text x="47" y="171">C6</text>
<text x="47" y="173.6">0.1uF</text>
<text x="106.7" y="170.7">D1</text>
<text x="106.7" y="173.3">B340</text>
<text x="146.1" y="171">C2</text>
<text x="146.1" y="173.6">22uF</text>
<text x="156.2" y="171">R1</text>
<text x="156.2" y="173.6">210K</text>
<text x="95.3" y="178.7">C3</text>
<text x="156.2" y="178.7">R2</text>
<text x="28.4" y="181.2">GND</text>
<text x="41.1" y="181.2">GND</text>
<text x="53.3" y="181.2">R4</text>
<text x="53.3" y="183.7">200K</text>
<text x="95.3" y="181.2">150pF</text>
<text x="102.1" y="181.2">GND</text>
<text x="140.2" y="181.2">GND</text>
<text x="156.2" y="181.2">40.2K</text>
<text x="48.8" y="191.4">GND</text>
<text x="83.1" y="186.3">GND</text>
<text x="94" y="186.3">R3</text>
<text x="94" y="188.8">100K</text>
<text x="151.6" y="188.8">GND</text>
<text x="89.4" y="196.4">GND</text>
</g>
<g font-size="1.8">
<text x="252.7" y="17.4">SG90</text>
<text x="217.2" y="28.9">MOTOR</text>
<text x="35.6" y="32.7">LM393</text>
<text x="74.9" y="32.7">ESP32_TX</text>
<text x="74.9" y="37.8">ESP32_RX</text>
<text x="130.8" y="37.8">start</text>
<text x="76.2" y="47.9">BUCK_PWM</text>
<text x="252.8" y="42.8">LM393</text>
<text x="74.9" y="50.5">start</text>
<text x="74.9" y="63.2">SDA</text>
<text x="74.9" y="65.7">SCL</text>
<text x="73.6" y="68.2">SG90</text>
<text x="73.7" y="70.8">SCL2</text>
<text x="121.9" y="68.2">SCL2</text>
<text x="121.9" y="70.8">SDA2</text>
<text x="237.5" y="68.2">BUCK_PWM</text>
<text x="160" y="74.6">BUCK_PWM</text>
<text x="73.7" y="80.9">SDA2</text>
<text x="100.3" y="101.3">IN+</text>
<text x="100.3" y="108.9">IN-</text>
<text x="110.5" y="119">SDA</text>
<text x="110.5" y="116.5">SCL</text>
<text x="176" y="131.7">D-</text>
<text x="176" y="129.2">D+</text>
<text x="239.5" y="130.5">D+</text>
<text x="268" y="130.5">ESP32_TX</text>
<text x="268" y="127.9">ESP32_RX</text>
<text x="224.8" y="134.3">D+</text>
<text x="224.8" y="136.8">D-</text>
<text x="239.5" y="133">D-</text>
</g>
<text font-size="1.8" fill="#008400" x="161.9" y="37.8">motor_PWM</text>
<g font-size="1.4" fill="#008484">
<text x="107.8" y="64.2">VCC_IN</text>
<text x="110.2" y="71.9">SDA</text>
<text x="110.2" y="69.3">SCL</text>
<text x="109.9" y="76.9">GND</text>
<text x="140.4" y="99.8">VS</text>
<text x="124.2" y="104.9">IN+</text>
<text x="124.2" y="107.4">IN-</text>
<text x="137.8" y="104.9">ALERT</text>
<text x="124.2" y="112.5">A0</text>
<text x="124.2" y="117.6">SCL</text>
<text x="124.2" y="120.1">SDA</text>
<text x="139.1" y="125.2">GND</text>
<text x="212" y="125.2">VBUS</text>
<text x="187.7" y="130.3">CC1</text>
<text x="212.9" y="130.3">CC2</text>
<text x="67.4" y="134.1">VIN</text>
<text x="187.7" y="132.8">DP1</text>
<text x="187.7" y="135.4">DN1</text>
<text x="187.7" y="137.9">SBU1</text>
<text x="211.9" y="137.9">SBU2</text>
<text x="212.9" y="135.4">DN2</text>
<text x="212.9" y="132.8">DP2</text>
<text x="51.8" y="139.2">EN</text>
<text x="66.1" y="139.2">VOUT</text>
<text x="212.8" y="143">GND</text>
<text x="66.8" y="144.2">GND</text>
<text x="207.4" y="145.5">SHELL_GND</text>
<text x="76" y="165.8">BST</text>
<text x="60.7" y="168.4">VIN</text>
<text x="60.7" y="173.5">EN</text>
<text x="76.6" y="168.4">SW</text>
<text x="76.9" y="170.9">FB</text>
<text x="60.7" y="178.5">FREQ</text>
<text x="74.5" y="176">COMP</text>
<text x="75.6" y="181.1">GND</text>
</g>
<g font-size="1.4" fill="#840000">
<text x="116.2" y="63.2">2</text>
<text x="116.2" y="68.3">3</text>
<text x="116.2" y="70.9">4</text>
<text x="116.2" y="75.9">1</text>
<text x="145.4" y="98.8">4</text>
<text x="120" y="103.9">1</text>
<text x="120" y="106.4">2</text>
<text x="145.4" y="103.9">8</text>
<text x="120" y="111.5">7</text>
<text x="120" y="116.6">5</text>
<text x="120" y="119.1">6</text>
<text x="145.4" y="124.2">3</text>
<text x="217.3" y="124.2">A4_B9</text>
<text x="183.1" y="129.3">A5</text>
<text x="183.1" y="131.8">A6</text>
<text x="218.6" y="129.3">B5</text>
<text x="218.6" y="131.8">B6</text>
<text x="73" y="133.1">1</text>
<text x="183.1" y="134.4">A7</text>
<text x="183.1" y="136.9">A8</text>
<text x="218.6" y="134.4">B7</text>
<text x="218.6" y="136.9">B8</text>
<text x="47.6" y="138.2">3</text>
<text x="73" y="138.2">5</text>
<text x="73" y="143.3">2</text>
<text x="216.8" y="142">A1_B12</text>
<text x="218.1" y="144.5">SH1</text>
<text x="56.5" y="167.4">7</text>
<text x="81.9" y="164.8">8</text>
<text x="81.9" y="167.4">1</text>
<text x="116.2" y="167.4">1</text>
<text x="128.9" y="167.4">2</text>
<text x="56.5" y="172.5">2</text>
<text x="81.9" y="169.9">4</text>
<text x="56.5" y="177.5">6</text>
<text x="81.9" y="175">3</text>
<text x="81.9" y="180.1">5</text>
</g>
<text font-size=".5" fill="#840000" x="21.4" y="138">Mounting</text>
</svg>
